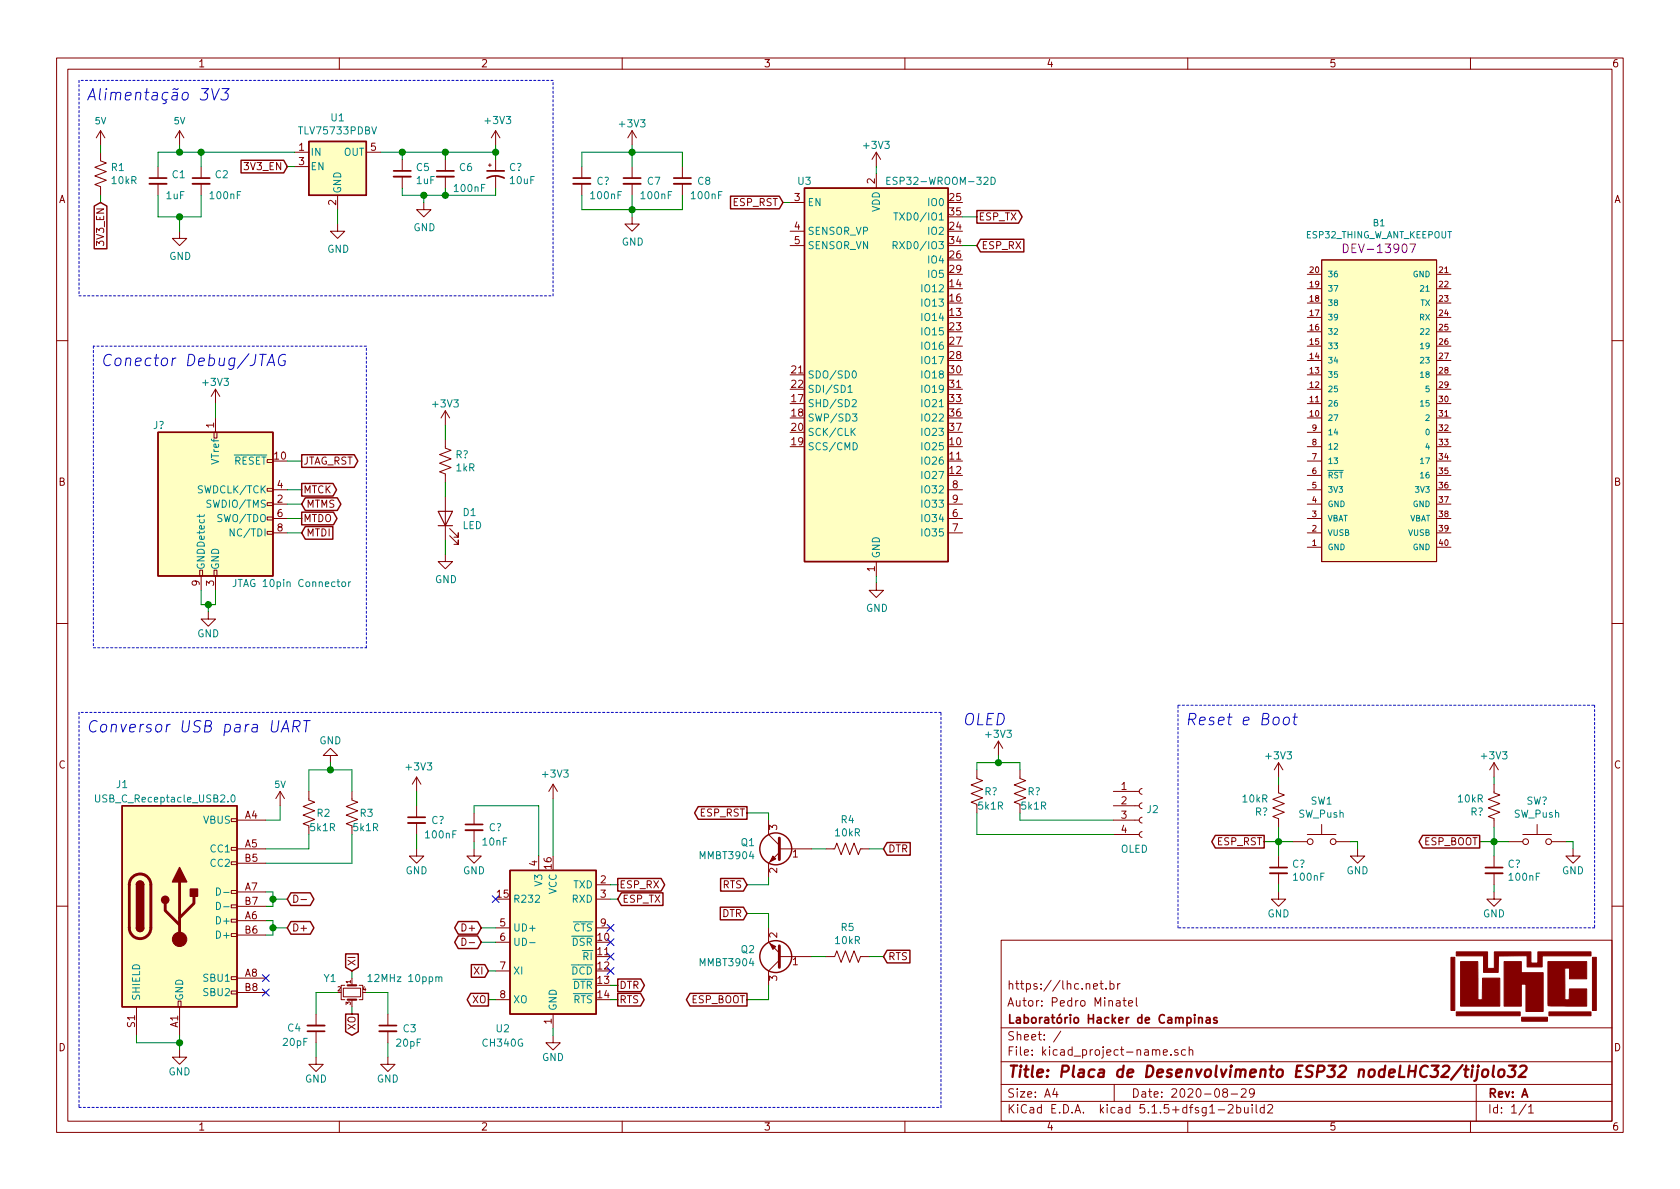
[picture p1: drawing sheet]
<svg xmlns="http://www.w3.org/2000/svg" width="297mm" height="210mm" viewBox="0 0 297 210" stroke-linecap="round" stroke-linejoin="round" font-family="sans-serif">
<g fill="none" stroke="#840000" stroke-width=".18">
<path d="M10 10.3h277v189.9h-277zM12 12.2h273v186.1h-273zM60 10.3v1.9M110 10.3v1.9M160 10.3v1.9M210 10.3v1.9M260 10.3v1.9M17.8 26.9v1.5l1 .4-2 .8 2 .7-2 .8 2 .8-2 .7 1 .4v1.5M17.8 23.1v2.5M17.8 23.1l-.8 1.3M17.8 23.1l.7 1.3M27.9 29.5v2"/>
<path d="M27.9 32.5v2M31.7 23.1v2.5M31.7 23.1l-.7 1.3M31.7 23.1l.8 1.3M35.6 29.5v2M35.6 32.5v2M52.1 26.9h2.5M52.1 29.5h2.5M59.7 39.6v1.3h1.3l-1.3 1.3-1.3-1.3h1.3M59.7 34.5v2.6M64.8 26.9h2.5M71.1 28.2v2"/>
<path d="M71.1 31.2v2.1M74.9 35.8v1.3h1.3l-1.3 1.2-1.2-1.2h1.2M78.7 28.2v2M78.7 31.2v2.1M86.4 29.2h.5M86.6 29v.5M87.6 23.1l-.7 1.3M87.6 23.1v2.5M87.6 28.2v2M87.6 31.2v2.1M87.6 23.1l.8 1.3M102.9 29.5v2"/>
<path d="M102.9 32.5v2M111.8 38.3v1.3h1.2l-1.2 1.3-1.3-1.3h1.3M111.8 23.1v2.5M111.8 29.5v2M111.8 32.5v2M111.8 23.1l-.8 1.3M111.8 23.1l.7 1.3M120.6 29.5v2M120.6 32.5v2M139.7 35.8h2.5M154.9 26.9l-.7 1.3M154.9 26.9v2.6"/>
<path d="M154.9 30.7v2.6M154.9 26.9l.8 1.3M31.7 40.9v1.3h1.3l-1.3 1.2-1.2-1.2h1.2M139.7 40.9h2.5M139.7 43.4h2.5M231.1 48.5h2.6M231.1 51h2.6M231.1 53.6h2.6M231.1 56.1h2.6M231.1 58.7h2.6M233.7 46h20.3v53.3h-20.3zM254 48.5h2.5"/>
<path d="M254 51h2.5M254 53.6h2.5M254 56.1h2.5M254 58.7h2.5M10 60.2h2M37.8 76.4h.6v1.1h-.6zM38.1 68.8v2.6M38.1 73.9v2.5M38.1 68.8l-.8 1.3M38.1 68.8l.8 1.3M78.7 77.7v1.5l1.1 .4-2.1 .8 2.1 .7-2.1 .8 2.1 .8-2.1 .7 1 .4v1.5M78.7 72.6l-.7 1.3"/>
<path d="M78.7 72.6v2.6M78.7 72.6l.8 1.3M231.1 79h2.6M231.1 76.4h2.6M231.1 73.9h2.6M231.1 71.4h2.6M231.1 68.8h2.6M231.1 66.3h2.6M231.1 63.7h2.6M231.1 61.2h2.6M254 79h2.5M254 76.4h2.5"/>
<path d="M254 73.9h2.5M254 71.4h2.5M254 68.8h2.5M254 66.3h2.5M254 63.7h2.5M254 61.2h2.5M285 60.2h2M47.2 86.4h1.1v.5h-1.1zM47.2 91.4h1.1v.5h-1.1zM47.2 88.9h1.1v.5h-1.1zM47.2 81.3h1.1v.5h-1.1zM47.2 94h1.1v.5h-1.1z"/>
<path d="M48.3 89.1h2.5M48.3 86.6h2.5M48.3 91.7h2.5M48.3 94.2h2.5M78.7 98v1.3h1.3l-1.3 1.3-1.2-1.3h1.2M78.7 87.9v7.6M79.5 94.7l1.5 1.6v-.8v.8h-.7M79.5 93.5l1.5 1.5v-.8v.8h-.7M154.9 99.3v2.5M167.6 89.1h2.6M167.6 86.6h2.6M167.6 91.7h2.6"/>
<path d="M167.6 94.2h2.6M231.1 89.1h2.6M231.1 86.6h2.6M231.1 91.7h2.6M231.1 94.2h2.6M231.1 96.8h2.6M231.1 84.1h2.6M231.1 81.5h2.6M254 89.1h2.5M254 86.6h2.5M254 91.7h2.5M254 94.2h2.5"/>
<path d="M254 96.8h2.5M254 84.1h2.5M254 81.5h2.5M10 110.3h2M35.3 100.8h.5v1h-.5zM35.6 101.8v2.6M36.8 108.2v1.3h1.3l-1.3 1.2-1.2-1.2h1.2M37.8 100.8h.6v1h-.6zM38.1 101.8v2.6M154.9 103.1v1.3h1.3l-1.3 1.3-1.2-1.3h1.2M285 110.3h2M49.5 139.9v2.6"/>
<path d="M49.5 139.9l-.7 1.3M49.5 139.9l.8 1.3M54.6 139.9v1.6l1 .4-2 .7 2 .8-2 .7 2 .8-2 .8 1 .3M58.4 133.6h1.3l-1.3-1.3-1.3 1.3h1.3v1.3M62.2 139.9v1.6l1 .4-2 .7 2 .8-2 .7 2 .8-2 .8 1 .3M73.7 137.4v2.5M73.7 137.4l-.8 1.3M73.7 137.4l.7 1.3M97.8 138.7l-.8 1.2M97.8 138.7v2.5M97.8 138.7l.8 1.2M172.7 136.1v1.6l1 .3-2 .8 2 .8-2 .7 2 .8-2 .8 1 .3"/>
<path d="M176.5 131.1l-.7 1.2M176.5 131.1v2.5M176.5 131.1l.8 1.2M180.3 136.1v1.6l1.1 .3-2.1 .8 2.1 .8-2.1 .7 2.1 .8-2.1 .8 1 .3M196.8 139.9h4.6M201.9 139.4l-.3 .1-.2 .4 .1 .4 .4 .2M226.1 138.7v1.5l1 .4-2.1 .7 2.1 .8-2.1 .8 2.1 .7-2.1 .8 1.1 .4v1.5M226.1 134.9l-.8 1.2M226.1 134.9v2.5M226.1 134.9l.7 1.2M264.2 138.7v1.5l1 .4-2.1 .7 2.1 .8-2.1 .8 2.1 .7-2.1 .8 1.1 .4v1.5M264.2 134.9v2.5"/>
<path d="M264.2 134.9l-.8 1.2M264.2 134.9l.7 1.2M40.9 157.5h1v.5h-1zM40.9 152.4h1v.5h-1zM40.9 149.9h1v.5h-1zM40.9 144.8h1v.5h-1zM41.9 145h5.1M41.9 150.1h5.1M41.9 157.7h5.1M41.9 152.6h5.1M51.9 158.3a.64 .64 0 0 1 .8 .6 .64 .64 0 0 1-.8 .7zM53.2 159.1h1"/>
<path d="M73.7 150.1v1.3h1.2l-1.2 1.2-1.3-1.2h1.3M73.7 142.5v2M73.7 145.5v2.1M83.8 150.1v1.3h1.3l-1.3 1.2-1.3-1.2h1.3M83.8 143.8v2M83.8 146.8v2M95.2 151.4v2.5M105.4 156.5h2.5M105.4 159h2.5M135.9 145v2.6l1.9 1.9M137.8 150.7l-1.9 1.9v2.6M137.8 150.1h5.7"/>
<path d="M146 150.1h1.6l.4-1 .7 2 .8-2 .7 2 .8-2 .8 2 .3-1h1.6M196.8 145h4.6M196.8 147.6h4.6M196.8 142.5h4.6M201.9 147.1l-.3 .1-.2 .3 .1 .4 .4 .2M201.9 144.5l-.3 .1-.2 .4 .1 .3 .4 .2M201.9 142l-.3 .1-.2 .3 .1 .4 .4 .2M226.1 157.7v1.3h1.2l-1.2 1.3-1.3-1.3h1.3M226.1 151.4v2M226.1 154.4v2.1M228.6 148.8h2.5M231.1 147.6h5.1"/>
<path d="M233.7 145.8v1.8M236.2 148.8h2.6M240 150.1v1.3h1.3l-1.3 1.2-1.2-1.2h1.2M264.2 157.7v1.3h1.2l-1.2 1.3-1.3-1.3h1.3M264.2 151.4v2M264.2 154.4v2.1M266.7 148.8h2.5M269.2 147.6h5.1M271.8 145.8v1.8M274.3 148.8h2.6M278.1 150.1v1.3h1.3l-1.3 1.2-1.2-1.2h1.2M10 160.2h2"/>
<path d="M24.1 178v5.1M31.5 177h.5v1h-.5zM31.7 178v5.1M40.9 175.3h1v.5h-1zM40.9 172.7h1v.5h-1zM40.9 165.1h1v.5h-1zM40.9 162.6h1v.5h-1zM40.9 160h1v.5h-1zM41.9 162.8h5.1M41.9 173h5.1M41.9 165.3h5.1M41.9 160.3h5.1"/>
<path d="M41.9 175.5h5.1M55.9 179.3v2.1M60.7 174.7h3.1v1.6h-3.1zM61 174.2h-.7v2.6h.7M62.2 173v1.2M62.2 176.8v1.2M63.5 174.2h.6v2.6h-.6M68.6 179.3v2.1M81.7 165.9a.64 .64 0 0 1 .7 .6 .64 .64 0 0 1-.7 .7zM83 166.7h.9M87.6 164.1h2.6M87.6 166.6h2.6"/>
<path d="M87.6 171.7h2.6M87.6 176.8h2.6M97.8 179.3v2.6M105.4 164.1h2.5M135.9 164.1v2.5l1.9 1.9M137.8 169.2h5.7M137.8 169.8l-1.9 1.9v2.5M146 169.2h1.6l.4-1.1 .7 2.1 .8-2.1 .7 2.1 .8-2.1 .8 2.1 .3-1h1.6M177 166.3h108v32h-108zM193.3 174.4l.8-.1-.1-.3-.5-.1-.2 .2 .1 .7h.6M194.5 173.9h.5M194.7 173.4v1.3l.3 .2"/>
<path d="M195.6 174.8v.1M196.3 174l.4-.1 .3 .3-.1 .6-.2 .1-.4-.1M196.3 173.4v1.5M197.4 177h.6v.9M197.6 173.9v1M198 177.3l-.4 .1-.3 .2 .3 .3 .4-.1M198 173.9l-.4 .3M198.6 176.9h.5M198.8 176.4v1.3l.3 .2M199.5 177.4l.8-.1-.1-.3-.4-.1-.3 .2 .1 .7h.6M200.9 176.4v1.3l.2 .2M285 160.2h2"/>
<path d="M31.7 185.7v1.2h1.3l-1.3 1.3-1.2-1.3h1.2M55.9 186.9v1.3h1.2l-1.2 1.3-1.3-1.3h1.3M55.9 182.4v2M60 198.3v1.9M68.6 186.9v1.3h1.2l-1.2 1.3-1.3-1.3h1.3M68.6 182.4v2M97.8 183.1v1.3h1.3l-1.3 1.3-1.3-1.3h1.3M110 198.3v1.9M160 198.3v1.9M177 194.8h108M177 191.8h108M177 187.8h108"/>
<path d="M177 181.8h108M186.5 192.5l-.4 1h1M186.8 193v1M187.6 182.3l-1.3 2M197 191.8v3M205.7 186.1l.7-.1-.1-.3-.4-.1-.2 .2 .1 .7h.5M207 186.5v.1M208.3 185.7a.37 .37 0 0 0-.6 .1v.2l.6 .2v.1l-.2 .3-.4-.1M209.6 185.7l-.4-.1-.3 .3 .1 .6 .2 .1 .4-.1M210 198.3v1.9M210.3 185.7a.37 .37 0 0 1 .6 .1v.8M210.3 185.1v1.5"/>
<path d="M215.4 196.3h1.1M216.5 193.2l-.3-.3 .1-.2a.48 .48 0 0 1 .6-.1l.1 .2-.1 .3-.6 .1a.48 .48 0 0 0 0 .7l.2 .1 .5-.1v-.4l-.2-.3M217.2 195.5l.2-.2h.4l.2 .5-.9 1h.9M217.7 193.5h1.1M218.7 195.9l.4-.1 .3 .3-.1 .6h-.6M218.7 195.3v1.5M219.5 192.7l.2-.2h.3l.3 .2v.3v.2l-.9 .8h.9M220 195.8l.1 .9 .3 .1 .3-.1M220.7 195.8v1M221.4 195.3v.2M221.4 195.8v1M221.8 193.2l-.3 .3h-.3l-.3-.3v-.4l.2-.2 .4-.1 .2 .2a1.13 1.13 0 0 1-.2 1.2l-.4 .1"/>
<path d="M222.1 195.3v1.3l.2 .2M223.5 195.9l-.4-.1-.3 .3 .1 .6 .2 .1 .4-.1M223.5 195.3v1.5M224.2 195.5l.2-.2h.3l.3 .5-.9 1h.9M260 198.3v1.9M261 191.8v6.5M269.8 195.2l-1.2 2M270.3 195.8l.4-.5v1.5M270.3 196.8h.8"/>
<circle cx="231.6" cy="148.8" r=".51"/>
<circle cx="235.7" cy="148.8" r=".51"/>
<circle cx="269.7" cy="148.8" r=".51"/>
<circle cx="273.8" cy="148.8" r=".51"/>
</g>
<path d="M258.6 188.3l-2 2.6M258.9 189.1h.8M259.3 188.4l-.2 1.8v.1l.4 .1M260.3 189.1l-.2 1.3M260.4 188.4v.2M261.3 189.1l-.2 1.7-.4 .3M261.4 188.4l-.1 .2M262.2 189.3a.53 .53 0 0 1 .5-.2 .53 .53 0 0 1 .4 .4v.6a.54 .54 0 0 1-.6 .4 .54 .54 0 0 1-.5-.4zM264.1 188.4l-.2 1.8 .3 .2M265.1 189.3a.53 .53 0 0 1 .5-.2 .53 .53 0 0 1 .4 .4l-.1 .6a.54 .54 0 0 1-.5 .4 .54 .54 0 0 1-.5-.4zM266.8 188.4h1.2l-.7 .8a.52 .52 0 0 1 .6 .4l-.1 .5-.2 .2-.7 .1-.3-.1M268.8 188.6l.3-.2h.5a.46 .46 0 0 1 .3 .6l-.2 .3-1.2 1.1h1.2" fill="none" stroke="#840000" stroke-width=".41"/>
<g fill="none" stroke="#840000" stroke-width=".3">
<path d="M26.4 31.5h3.1M34 31.5h3.1M69.6 30.2h3M77.2 30.2h3.1M86.1 31.5a3.2 3.2 0 0 1 3.1 0M86.1 30.2h3.1M101.3 31.5h3.1M110.2 31.5h3.1M119.1 31.5h3.1M72.1 144.5h3.1M82.3 145.8h3M224.5 153.4h3.1"/>
<path d="M262.6 153.4h3.1M211.9 179.9v1M54.4 182.4h3M67.1 181.4h3M211.9 180.1l.3-.2 .3 .1 .1 .9M213.3 180h.6v.9M213.9 180.3l-.5 .1a.29 .29 0 0 0-.2 .2 .29 .29 0 0 0 .2 .3l.5-.1M215.2 180a.37 .37 0 0 0-.6 .1l.1 .3 .5 .1v.1l-.2 .3-.4-.1"/>
</g>
<g fill="#ffffc2" stroke="#ffffc2" stroke-width=".18">
<path d="M21.6 142.5h20.3v35.5h-20.3z"/>
<path d="M27.9 76.4h20.4v25.4h-20.4z"/>
<path d="M233.7 46h20.3v53.3h-20.3z"/>
<path d="M142.2 33.3h25.4v66h-25.4z"/>
<path d="M54.6 25h10.2v9.5h-10.2z"/>
<path d="M90.2 153.9h15.2v25.4h-15.2z"/>
</g>
<g fill="none" stroke="#840000" stroke-width=".25">
<path d="M16.7 36.4l1.1-.6 1.1 .6v7.6h-2.2zM42.6 28.3h7.6l.6 1.2-.6 1.1h-7.6zM54.6 25h10.2v9.5h-10.2zM129.2 34.7h8.6l.6 1.1-.6 1.1h-8.6zM142.2 33.3h25.4v66h-25.4zM172.7 37.2h7.4l.6 1.1-.6 1.2h-7.4zM173.4 42.3h7.6v2.2h-7.6l-.7-1.1zM27.9 76.4h20.4v25.4h-20.4zM53.3 85.5h5.6l.6 1.1-.6 1.1h-5.6zM53.3 90.6h5.7l.6 1.1-.6 1.1h-5.7zM53.3 80.4h9.3l.7 1.1-.7 1.1h-9.3zM54 93.1h4.9v2.2h-4.9l-.7-1.1z"/>
<path d="M54 88h5.6l.7 1.1-.7 1.2h-5.6l-.7-1.2zM21.6 142.5h20.3v35.5h-20.3zM24.1 156.5a.63 .63 0 0 1 .7-.7 .63 .63 0 0 1 .6 .7M51.4 157.9h3.5l.6 1.1-.6 1.1h-3.5l-.6-1.1zM90.2 153.9h15.2v25.4h-15.2zM109.2 155.3h7.7l.6 1.2-.6 1.1h-7.7zM109.9 157.9h7.3v2.2h-7.3l-.7-1.1zM123.4 142.6h8.7v2.3h-8.7l-.6-1.1zM127.4 155.3h4l.7 1.2-.7 1.1h-4zM156.8 149h4.1v2.2h-4.1l-.6-1.1zM214.9 147.7h8.6v2.3h-8.6l-.7-1.2zM251.5 147.7h10.1v2.3h-10.1l-.6-1.2z"/>
<path d="M24.1 164.1a.63 .63 0 0 0 .7 .6 .63 .63 0 0 0 .6-.6M51.4 163h3.5l.6 1.1-.6 1.1h-3.5l-.6-1.1zM61.1 168.7h2.2v2.4l-1.1 .6-1.1-.6zM61.1 179.3h2.2v3.1l-1.1 .7-1.1-.7zM81 165.5h3.5l.6 1.1-.6 1.1h-3.5l-.6-1.1zM81 163h3.5l.6 1.1-.6 1.1h-3.5l-.6-1.1zM83.2 175.7h3.2v2.2h-3.2l-.6-1.1zM83.3 170.6h2.4l.7 1.1-.7 1.1h-2.4zM109.2 175.7h4.1l.6 1.1-.6 1.1h-4.1zM109.2 173.1h4.1l.6 1.1-.6 1.2h-4.1zM122 175.7h10.1v2.2h-10.1l-.6-1.1zM127.4 160.4h4l.7 1.1-.7 1.2h-4z"/>
<path d="M156.8 168h4.1v2.3h-4.1l-.6-1.1z"/>
<circle cx="137.2" cy="150.1" r="2.82"/>
<circle cx="137.2" cy="169.2" r="2.82"/>
</g>
<path d="M23.3 155.2a1.9 1.9 0 0 1 2.1-.5 1.9 1.9 0 0 1 1.3 1.8v7.6a1.9 1.9 0 0 1-1.9 1.9 1.9 1.9 0 0 1-1.9-1.9v-7.8l.1-.5zM29.2 159.8v1.2l2.5 2.6M31.7 156v10.1M34.3 158.5v1.3l-2.6 2.5M137.8 148.2v3.8M137.8 167.3v3.8" fill="none" stroke="#840000" stroke-width=".51"/>
<g fill="#840000" stroke="#840000" stroke-width=".25">
<path d="M24.1 164.1h1.3a.63 .63 0 0 1-.6 .6 .63 .63 0 0 1-.7-.6z"/>
<path d="M24.3 156a.63 .63 0 0 1 .7-.1 .63 .63 0 0 1 .4 .6h-1.3z"/>
<path d="M24.1 156.5h1.3v7.6h-1.3z"/>
<path d="M33.7 157.2h1.2v1.3h-1.2z"/>
<path d="M31.7 153.4l1.3 2.6h-2.5z"/>
<circle cx="29.2" cy="159.1" r=".63"/>
</g>
<g fill="#840000" stroke="#840000" stroke-width=".18">
<path d="M269 179.9h4.6v.7h-4.6z"/>
<path d="M257.5 178.9h11.3v.7h-11.3z"/>
<path d="M273.9 178.9h7.4v.7h-7.4z"/>
<path d="M265.9 170h3.1v2h3.8v6.9h-3v-4.9h-.8v3.9h-3.1z"/>
<path d="M256.5 169.3h.7v9.4h-.7z"/>
<path d="M281.6 169.3h.6v9.4h-.6z"/>
<path d="M258.2 170h3.1v6.8h.8v-3.8h3.1v4.9h-7z"/>
<path d="M273.7 170h6.8v3.1h-3v-1.9h-.8v5.6h.7l.1-1.9h3v3l-6.8-.1z"/>
<path d="M257.5 168.3h5.5v2.9h1.2v-2.9h6.5v2h1.2v-2h9.4v.7h-8.6v2h-2.7v-2l-5.1 .1v2.9h-2.6v-3h-4.8z"/>
<path d="M136.1 166.9l1.1 .5-.5 .5z"/>
<path d="M136.7 151.4l.5 .5-1.1 .5z"/>
<circle cx="31.7" cy="166.1" r="1.27"/>
</g>
<g fill="none" stroke="#008484" stroke-width=".18">
<path d="M156.8 31.9h.4M157.4 31.3h-.6v1.3h.6M158 37.6h.7M158.4 37.6v1.3M175.2 31.3a.64 .64 0 0 1 .8 .7 .64 .64 0 0 1-.8 .6zM157.9 43.4l.6-.1 .1-.2v-.3l-.2-.1h-.5v1.3M158.2 43.4l.4 .6M149.9 68.5l.4-.4v1.3M149.9 69.4h.8M150.7 70.8l.5-.1 .2 .3-.8 .9h.8M150.7 76.3l.5 .7M150.7 73.2h.8l-.4 .5 .4 .1-.1 .6-.5 .1-.2-.2"/>
<path d="M150.9 78.3a.64 .64 0 0 1 .7 .6 .64 .64 0 0 1-.7 .6zM150.9 65.7l.1-.1a.67 .67 0 0 1 .4 .6 .67 .67 0 0 1-.4 .6 .83 .83 0 0 1-.1-1.1zM151.2 75.7l-.7 .8M35.3 91v.5M36.1 91l-.2 .3h-1.1M41.4 93.5v1.3l-.7-1.3v1.3M41.7 102.5v.9a.39 .39 0 0 1-.5 .3M60.6 102.9h.3l.2 .2-.1 .6h-.3l-.3-.2zM61.6 102.9v.8M62 102.9l-.4 .2M16.9 140.6v1l.2 .2h.4l.1-.2v-1M38.3 157a.64 .64 0 0 1 .7 .7 .64 .64 0 0 1-.7 .6z"/>
<path d="M38.3 159.6a.64 .64 0 0 1 .7 .6 .64 .64 0 0 1-.7 .6zM39.5 157.8h1M41 140.6h.1a.69 .69 0 0 1 .5 .6 .69 .69 0 0 1-.5 .6 .83 .83 0 0 1-.1-1.2zM39.5 160.3h1M65.1 172.7l.3-.4v1.3M65.1 173.6h.7M77.6 172.9l.2-.2 .3 .1v.8M93.6 166.7h1"/>
</g>
<g fill="none" stroke="#840000" stroke-width=".33">
<path d="M26.4 32.5h3.1M34 32.5h3.1M69.6 31.2h3M77.2 31.2h3.1M101.3 32.5h3.1M110.2 32.5h3.1M119.1 32.5h3.1M72.1 145.5h3.1M82.3 146.8h3M224.5 154.4h3.1M262.6 154.4h3.1M54.4 181.4h3"/>
<path d="M67.1 182.4h3"/>
</g>
<path d="M61.5 174.2h1.5M61.5 176.8h1.5" fill="none" stroke="#840000" stroke-width=".38"/>
<path d="M237.5 43.1a.77 .77 0 0 1 .9 .8 .77 .77 0 0 1-.9 .8zM249.3 43.1h1l-.7 1.6" fill="none" stroke="#840084" stroke-width=".18"/>
<path d="M77.5 90.4h2.5l-1.3 2.6zM77.5 93h2.5" fill="none" stroke="#840000" stroke-width=".2"/>
<g fill="none" stroke="#0000c2" stroke-width=".18" stroke-dasharray=".4 .4">
<path d="M14 14.2v38.1M97.8 14.2h-83.8M14 52.3h83.8M97.8 52.3v-38.1M16.5 61.2v53.3M64.8 61.2h-48.3M16.5 114.5h48.3M64.8 114.5v-53.3M14 126v69.8M166.4 126h-152.4M208.3 124.7h73.6M281.9 124.7v39.4"/>
<path d="M208.3 164.1v-39.4M281.9 164.1h-73.6M14 195.8h152.4M166.4 195.8v-69.8"/>
</g>
<g fill="none" stroke="#008400" stroke-width=".18">
<path d="M17.8 25.6v1.3M17.8 34.5v1.3M27.9 34.5v3.8h7.7v-3.8M31.7 25.6v1.3M31.7 38.3v2.6M35.6 26.9v2.6M50.8 29.5h1.3M52.1 26.9h-24.2v2.6M59.7 37.1v2.5M67.3 26.9h20.3M71.1 33.3v1.2h16.5v-1.2M71.1 26.9v1.3"/>
<path d="M74.9 34.5v1.3M78.7 26.9v1.3M78.7 33.3v1.2M87.6 25.6v2.6M102.9 29.5v-2.6h17.7v2.6M102.9 34.5v2.6h17.7v-2.6M111.8 25.6v3.9M111.8 34.5v3.8M138.4 35.8h1.3M154.9 29.5v1.2M170.2 38.3h2.5M170.2 43.4h2.5"/>
<path d="M38.1 71.4v2.5M78.7 75.2v2.5M50.8 94.2h2.5M50.8 91.7h2.5M50.8 81.5h2.5M50.8 86.6h2.5M50.8 89.1h2.5M78.7 85.3v2.6M78.7 95.5v2.5M35.6 104.4v2.5h2.5v-2.5M36.8 106.9v1.3M154.9 101.8v1.3"/>
<path d="M54.6 139.9v-3.8h7.6v3.8M58.4 134.9v1.2M73.7 139.9v2.6M172.7 136.1v-1.2h7.6v1.2M176.5 133.6v1.3M226.1 137.4v1.3M264.2 137.4v1.3M47 157.7h1.3v2.6h-1.3M48.3 159h2.5M49.5 142.5v2.5h-2.5M54.6 147.6v2.5h-7.6M62.2 147.6v5h-15.2"/>
<path d="M73.7 147.6v2.5M83.8 143.8v-1.3h11.4v8.9M83.8 148.8v1.3M97.8 141.2v10.2M107.9 159h1.3M107.9 156.5h1.3M132.1 143.8h3.8v1.2M135.9 155.2v1.3h-3.8M143.5 150.1h2.5M153.7 150.1h2.5M172.7 143.8v3.8h24.1M180.3 143.8v1.2h16.5"/>
<path d="M223.5 148.8h5.1M226.1 146.3v5.1M226.1 156.5v1.2M238.8 148.8h1.2v1.3M261.6 148.8h5.1M264.2 146.3v5.1M264.2 156.5v1.2M276.9 148.8h1.2v1.3M47 162.8h1.3v2.5h-1.3M48.3 164.1h2.5M59.7 175.5h-3.8v3.8M62.2 171.7v1.3"/>
<path d="M62.2 178v1.3M64.8 175.5h3.8v3.8M85.1 164.1h2.5M85.1 166.6h2.5M86.4 176.8h1.2M86.4 171.7h1.2M107.9 176.8h1.3M107.9 174.2h1.3M132.1 161.5h3.8v2.6M135.9 174.2v2.6h-3.8M143.5 169.2h2.5M153.7 169.2h2.5"/>
<path d="M24.1 183.1v1.3h7.6M31.7 183.1v2.6M55.9 184.4v2.5M68.6 184.4v2.5M97.8 181.9v1.2"/>
</g>
<g fill="none" stroke="#0000c2" stroke-width=".18">
<path d="M37.4 15.7l.5 2 .9-2M39.3 15.7h1.2l-.7 .7a.48 .48 0 0 1 .6 .4l-.1 .5-.2 .3-.8 .1-.3-.2M47.2 64.7l.9-2 .4 2M47.4 64.1h1M50.5 62.8a.93 .93 0 0 0-1.3 1 .7 .7 0 0 0 .3 .8 .7 .7 0 0 0 .9-.1v-.7h-.3M49.7 129.4l.9-2 .5 2M50 128.8h.9M51.8 128.5h.8a.55 .55 0 0 0 .5-.5 .55 .55 0 0 0-.4-.6h-.7l-.3 2M52.3 128.5l.6 .9M53.7 127.4h1.1M54.3 127.4l-.3 2M227.1 127a.5 .5 0 0 1 .5-.2 .5 .5 0 0 1 .4 .4l-.1 .6a.54 .54 0 0 1-.5 .4 .54 .54 0 0 1-.5-.4z"/>
<path d="M228.6 126.8h.8M229 126.2l-.2 1.7 .1 .2 .3 .1"/>
</g>
<g fill="#008400" stroke="#008400" stroke-width=".25">
<circle cx="71.1" cy="26.9" r=".51"/>
<circle cx="35.6" cy="26.9" r=".51"/>
<circle cx="78.7" cy="26.9" r=".51"/>
<circle cx="48.3" cy="164.1" r=".51"/>
<circle cx="78.7" cy="34.5" r=".51"/>
<circle cx="48.3" cy="159" r=".51"/>
<circle cx="31.8" cy="184.4" r=".51"/>
<circle cx="87.6" cy="26.9" r=".51"/>
<circle cx="36.8" cy="106.9" r=".51"/>
<circle cx="111.8" cy="37.1" r=".51"/>
<circle cx="176.5" cy="134.9" r=".51"/>
<circle cx="264.2" cy="148.8" r=".51"/>
<circle cx="226.1" cy="148.8" r=".51"/>
<circle cx="31.8" cy="26.9" r=".51"/>
<circle cx="58.4" cy="136.1" r=".51"/>
<circle cx="31.8" cy="38.3" r=".51"/>
<circle cx="74.9" cy="34.5" r=".51"/>
<circle cx="111.8" cy="26.9" r=".51"/>
</g>
<g fill="none" stroke="#000084" stroke-width=".18">
<path d="M87 158.4l1.2 1.2M88.2 158.4l-1.2 1.2M46.4 174.9l1.2 1.2M46.4 172.4l1.2 1.2M47.6 174.9l-1.2 1.2M47.6 172.4l-1.2 1.2M107.3 171.1l1.3 1.2M107.3 168.5l1.3 1.3M107.3 166l1.3 1.2M107.3 163.5l1.3 1.2M108.6 171.1l-1.3 1.2M108.6 168.5l-1.3 1.3"/>
<path d="M108.6 166l-1.3 1.2M108.6 163.5l-1.3 1.2"/>
</g>
<g font-size="2.8" fill="#0000c2">
<text x="15.2" y="17.8">Alimentação 3V3</text>
<text x="17.8" y="64.8">Conector Debug/JTAG</text>
<text x="15.2" y="129.5">Conversor USB para UART</text>
<text x="170.2" y="128.3">OLED</text>
<text x="209.5" y="128.3">Reset e Boot</text>
</g>
<text font-size="2.8" fill="#840000" x="178" y="190.5">Title: Placa de Desenvolvimento ESP32 nodeLHC32/tijolo32</text>
<text font-size="2.1" fill="#840084" x="238.4" y="44.7">DEV-13907</text>
<g font-size="2.1" fill="#840000">
<text x="178" y="178">Autor: Pedro Minatel</text>
<text x="178" y="175">https://lhc.net.br</text>
<text x="178" y="184">Sheet: /</text>
<text x="178" y="181">Laboratório Hacker de Campinas</text>
<text x="178" y="186.7">File: kicad_project-name.sch</text>
<text x="178" y="196.9">KiCad E.D.A. kicad 5.1.5+dfsg1-2build2</text>
<text x="178" y="194.1">Size: A4</text>
<text x="200" y="194.1">Date: 2020-08-29</text>
<text x="263" y="194.1">Rev: A</text>
<text x="263" y="196.9">Id: 1/1</text>
</g>
<g font-size="1.8" fill="#840000">
<text x="35" y="11.9">1</text>
<text x="85" y="11.9">2</text>
<text x="135" y="11.9">3</text>
<text x="185" y="11.9">4</text>
<text x="235" y="11.9">5</text>
<text x="285" y="11.9">6</text>
<text x="52.9" y="26.7">1</text>
<text x="52.9" y="29.2">3</text>
<text x="65.6" y="26.7">5</text>
<text x="10.4" y="35.9">A</text>
<text x="43.4" y="30.1">3V3_EN</text>
<text x="140.5" y="35.6">3</text>
<text x="154.7" y="32.5" transform="rotate(-90 154.7 32.5)">2</text>
<text x="167.9" y="35.6">25</text>
<text x="285.4" y="35.9">A</text>
<text x="59.4" y="36.3" transform="rotate(-90 59.4 36.3)">2</text>
<text x="129.6" y="36.4">ESP_RST</text>
<text x="140.5" y="40.6">4</text>
<text x="167.9" y="40.6">24</text>
<text x="167.9" y="38.1">35</text>
<text x="173" y="39">ESP_TX</text>
<text x="18.4" y="43.2" transform="rotate(-90 18.4 43.2)">3V3_EN</text>
<text x="140.5" y="43.2">5</text>
<text x="167.9" y="45.7">26</text>
<text x="167.9" y="43.2">34</text>
<text x="173.5" y="44.1">ESP_RX</text>
<text x="167.9" y="50.8">14</text>
<text x="167.9" y="53.3">16</text>
<text x="167.9" y="48.3">29</text>
<text x="167.9" y="55.9">13</text>
<text x="167.9" y="58.4">23</text>
<text x="167.9" y="61">27</text>
<text x="167.9" y="63.5">28</text>
<text x="140" y="71.1">17</text>
<text x="140" y="66">21</text>
<text x="140" y="68.6">22</text>
<text x="167.9" y="66">30</text>
<text x="167.9" y="68.6">31</text>
<text x="167.9" y="71.1">33</text>
<text x="37.8" y="75.7" transform="rotate(-90 37.8 75.7)">1</text>
<text x="140" y="73.7">18</text>
<text x="140" y="76.2">20</text>
<text x="167.9" y="73.7">36</text>
<text x="167.9" y="76.2">37</text>
<text x="48.6" y="81.3">10</text>
<text x="53.6" y="82.2">JTAG_RST</text>
<text x="140" y="78.7">19</text>
<text x="167.9" y="78.7">10</text>
<text x="167.9" y="81.3">11</text>
<text x="167.9" y="83.8">12</text>
<text x="10.4" y="85.9">B</text>
<text x="49" y="88.9">2</text>
<text x="49" y="86.4">4</text>
<text x="53.6" y="87.2">MTCK</text>
<text x="54.1" y="89.8">MTMS</text>
<text x="168.4" y="86.4">8</text>
<text x="168.4" y="88.9">9</text>
<text x="285.4" y="85.9">B</text>
<text x="49" y="91.4">6</text>
<text x="49" y="94">8</text>
<text x="53.6" y="92.3">MTDO</text>
<text x="54.1" y="94.9">MTDI</text>
<text x="168.4" y="91.4">6</text>
<text x="168.4" y="94">7</text>
<text x="154.7" y="101.1" transform="rotate(-90 154.7 101.1)">1</text>
<text x="35.3" y="103.6" transform="rotate(-90 35.3 103.6)">9</text>
<text x="37.8" y="103.6" transform="rotate(-90 37.8 103.6)">3</text>
<text x="10.4" y="135.9">C</text>
<text x="285.4" y="135.9">C</text>
<text x="198.3" y="139.7">1</text>
<text x="198.3" y="142.2">2</text>
<text x="43.3" y="144.8">A4</text>
<text x="43.3" y="149.9">A5</text>
<text x="123.8" y="144.4">ESP_RST</text>
<text x="137.4" y="146.8" transform="rotate(-90 137.4 146.8)">3</text>
<text x="198.3" y="144.8">3</text>
<text x="198.3" y="147.3">4</text>
<text x="215.2" y="149.5">ESP_RST</text>
<text x="251.7" y="149.5">ESP_BOOT</text>
<text x="43.3" y="152.4">B5</text>
<text x="95" y="153.1" transform="rotate(-90 95 153.1)">4</text>
<text x="97.5" y="153.6" transform="rotate(-90 97.5 153.6)">16</text>
<text x="137.4" y="154.4" transform="rotate(-90 137.4 154.4)">2</text>
<text x="140.2" y="151.6">1</text>
<text x="157" y="150.7">DTR</text>
<text x="43.3" y="157.5">A7</text>
<text x="43.3" y="160">B7</text>
<text x="87.9" y="158.7">15</text>
<text x="106.2" y="156.2">2</text>
<text x="106.2" y="158.7">3</text>
<text x="109.5" y="157.1">ESP_RX</text>
<text x="110" y="159.6">ESP_TX</text>
<text x="127.8" y="157.1">RTS</text>
<text x="43.3" y="162.6">A6</text>
<text x="43.3" y="165.1">B6</text>
<text x="51.6" y="164.7">D+</text>
<text x="82" y="164.7">D+</text>
<text x="88.4" y="163.8">5</text>
<text x="88.4" y="166.4">6</text>
<text x="105.7" y="166.4">10</text>
<text x="106.2" y="163.8">9</text>
<text x="127.7" y="162.2">DTR</text>
<text x="137.4" y="165.8" transform="rotate(-90 137.4 165.8)">2</text>
<text x="43.3" y="172.7">A8</text>
<text x="62.9" y="170.9" transform="rotate(-90 62.9 170.9)">XI</text>
<text x="83.9" y="172.3">XI</text>
<text x="88.4" y="171.4">7</text>
<text x="105.7" y="168.9">11</text>
<text x="105.7" y="171.4">12</text>
<text x="105.7" y="174">13</text>
<text x="137.4" y="173.5" transform="rotate(-90 137.4 173.5)">3</text>
<text x="140.2" y="170.7">1</text>
<text x="157" y="169.8">RTS</text>
<text x="43.3" y="175.3">B8</text>
<text x="83.5" y="177.4">XO</text>
<text x="88.4" y="176.5">8</text>
<text x="105.7" y="176.5">14</text>
<text x="109.5" y="177.4">RTS</text>
<text x="109.5" y="174.9">DTR</text>
<text x="122.2" y="177.4">ESP_BOOT</text>
<text x="10.4" y="185.9">D</text>
<text x="23.9" y="181.7" transform="rotate(-90 23.9 181.7)">S1</text>
<text x="31.5" y="181.7" transform="rotate(-90 31.5 181.7)">A1</text>
<text x="62.9" y="182.1" transform="rotate(-90 62.9 182.1)">XO</text>
<text x="97.5" y="181.1" transform="rotate(-90 97.5 181.1)">1</text>
<text x="285.4" y="185.9">D</text>
<text x="35" y="199.9">1</text>
<text x="85" y="199.9">2</text>
<text x="135" y="199.9">3</text>
<text x="185" y="199.9">4</text>
<text x="235" y="199.9">5</text>
<text x="285" y="199.9">6</text>
</g>
<g font-size="1.8" fill="#008484">
<text x="53.1" y="23.8">TLV75733PDBV</text>
<text x="58.6" y="21.5">U1</text>
<text x="85.9" y="21.9">+3V3</text>
<text x="109.7" y="22.5">+3V3</text>
<text x="54.9" y="27.6">IN</text>
<text x="60.8" y="27.6">OUT</text>
<text x="152.9" y="26.3">+3V3</text>
<text x="19.7" y="30.2">R1</text>
<text x="19.8" y="32.6">10kR</text>
<text x="29.4" y="35.2">1uF</text>
<text x="30.5" y="31.5">C1</text>
<text x="37.3" y="35.2">100nF</text>
<text x="38.1" y="31.5">C2</text>
<text x="54.9" y="30.1">EN</text>
<text x="60.3" y="34.3" transform="rotate(-90 60.3 34.3)">GND</text>
<text x="73.7" y="30.2">C5</text>
<text x="73.7" y="32.6">1uF</text>
<text x="80.5" y="34">100nF</text>
<text x="81.3" y="30.2">C6</text>
<text x="90" y="30.2">C?</text>
<text x="90.3" y="32.6">10uF</text>
<text x="104.6" y="35.2">100nF</text>
<text x="105.5" y="32.7">C?</text>
<text x="113.5" y="35.2">100nF</text>
<text x="114.5" y="32.7">C7</text>
<text x="122.4" y="35.2">100nF</text>
<text x="123.4" y="32.7">C8</text>
<text x="141.1" y="32.7">U3</text>
<text x="157.8" y="32.7">ESP32-WROOM-32D</text>
<text x="73.1" y="40.9">GND</text>
<text x="142.7" y="36.4">EN</text>
<text x="142.7" y="41.5">SENSOR_VP</text>
<text x="155.6" y="37.5" transform="rotate(-90 155.6 37.5)">VDD</text>
<text x="159.3" y="39">TXD0/IO1</text>
<text x="164.3" y="41.5">IO2</text>
<text x="164.3" y="36.4">IO0</text>
<text x="29.9" y="46">GND</text>
<text x="57.9" y="44.7">GND</text>
<text x="109.9" y="43.4">GND</text>
<text x="142.7" y="44.1">SENSOR_VN</text>
<text x="159.1" y="44.1">RXD0/IO3</text>
<text x="164.3" y="46.6">IO4</text>
<text x="163.3" y="51.7">IO12</text>
<text x="164.3" y="49.1">IO5</text>
<text x="163.3" y="56.8">IO14</text>
<text x="163.3" y="54.2">IO13</text>
<text x="163.3" y="59.3">IO15</text>
<text x="163.3" y="61.8">IO16</text>
<text x="163.3" y="64.4">IO17</text>
<text x="36" y="68.2">+3V3</text>
<text x="142.7" y="66.9">SDO/SD0</text>
<text x="142.7" y="69.5">SDI/SD1</text>
<text x="163.3" y="66.9">IO18</text>
<text x="163.3" y="69.5">IO19</text>
<text x="27.1" y="75.9">J?</text>
<text x="76.7" y="72.1">+3V3</text>
<text x="142.7" y="72">SHD/SD2</text>
<text x="142.7" y="74.5">SWP/SD3</text>
<text x="142.7" y="77.1">SCK/CLK</text>
<text x="163.3" y="72">IO21</text>
<text x="163.3" y="74.5">IO22</text>
<text x="163.3" y="77.1">IO23</text>
<text x="38.7" y="82" transform="rotate(-90 38.7 82)">VTref</text>
<text x="41.4" y="82.2">RESET</text>
<text x="80.5" y="81">R?</text>
<text x="80.7" y="83.4">1kR</text>
<text x="142.7" y="79.6">SCS/CMD</text>
<text x="163.3" y="79.6">IO25</text>
<text x="163.3" y="82.2">IO26</text>
<text x="35.4" y="87.2">SWDCLK/TCK</text>
<text x="37" y="89.8">SWDIO/TMS</text>
<text x="163.3" y="84.7">IO27</text>
<text x="163.3" y="87.2">IO32</text>
<text x="163.3" y="89.8">IO33</text>
<text x="38.8" y="92.3">SWO/TDO</text>
<text x="41.4" y="94.9">NC/TDI</text>
<text x="81.8" y="93.6">LED</text>
<text x="81.9" y="91.3">D1</text>
<text x="163.3" y="92.3">IO34</text>
<text x="163.3" y="94.9">IO35</text>
<text x="36.2" y="100.8" transform="rotate(-90 36.2 100.8)">GNDDetect</text>
<text x="38.7" y="100.8" transform="rotate(-90 38.7 100.8)">GND</text>
<text x="155.6" y="98.8" transform="rotate(-90 155.6 98.8)">GND</text>
<text x="42" y="103.8">JTAG 10pin Connector</text>
<text x="76.9" y="103.1">GND</text>
<text x="34.9" y="112.7">GND</text>
<text x="153.1" y="108.2">GND</text>
<text x="56.5" y="131.6">GND</text>
<text x="174.4" y="130.5">+3V3</text>
<text x="72" y="136.2">+3V3</text>
<text x="96.1" y="137.5">+3V3</text>
<text x="224" y="134.3">+3V3</text>
<text x="262.1" y="134.3">+3V3</text>
<text x="17.5" y="141.9">USB_C_Receptacle_USB2.0</text>
<text x="20.6" y="139.4">J1</text>
<text x="173.1" y="143.2">5k1R</text>
<text x="174.1" y="140.6">R?</text>
<text x="180.7" y="143.2">5k1R</text>
<text x="181.7" y="140.6">R?</text>
<text x="202.8" y="143.8">J2</text>
<text x="219.8" y="141.9">10kR</text>
<text x="231.8" y="142.3">SW1</text>
<text x="257.9" y="141.9">10kR</text>
<text x="269.8" y="142.3">SW?</text>
<text x="36" y="145.7">VBUS</text>
<text x="54.9" y="147">5k1R</text>
<text x="56.1" y="144.4">R2</text>
<text x="62.6" y="147">5k1R</text>
<text x="63.7" y="144.4">R3</text>
<text x="75.4" y="148.3">100nF</text>
<text x="76.3" y="145.7">C?</text>
<text x="85.4" y="149.5">10nF</text>
<text x="86.4" y="147">C?</text>
<text x="131.1" y="149.6">Q1</text>
<text x="147.8" y="147.9">10kR</text>
<text x="148.7" y="145.6">R4</text>
<text x="221.9" y="144.2">R?</text>
<text x="229.6" y="144.6">SW_Push</text>
<text x="260" y="144.2">R?</text>
<text x="267.7" y="144.6">SW_Push</text>
<text x="37.4" y="150.7">CC1</text>
<text x="37.4" y="153.3">CC2</text>
<text x="71.7" y="154.6">GND</text>
<text x="81.9" y="154.6">GND</text>
<text x="123.9" y="151.9">MMBT3904</text>
<text x="198.1" y="150.8">OLED</text>
<text x="228.5" y="153.4">C?</text>
<text x="228.9" y="155.7">100nF</text>
<text x="238.1" y="154.6">GND</text>
<text x="266.6" y="153.4">C?</text>
<text x="267" y="155.7">100nF</text>
<text x="276.2" y="154.6">GND</text>
<text x="90.7" y="159.6">R232</text>
<text x="95.9" y="156.6" transform="rotate(-90 95.9 156.6)">V3</text>
<text x="98.4" y="158.2" transform="rotate(-90 98.4 158.2)">VCC</text>
<text x="101.2" y="159.6">RXD</text>
<text x="101.4" y="157.1">TXD</text>
<text x="38.6" y="163.4">D+</text>
<text x="38.6" y="166">D+</text>
<text x="90.7" y="164.7">UD+</text>
<text x="90.7" y="167.3">UD-</text>
<text x="101.2" y="167.3">DSR</text>
<text x="101.4" y="164.7">CTS</text>
<text x="147.8" y="166.9">10kR</text>
<text x="148.7" y="164.6">R5</text>
<text x="224.1" y="162.2">GND</text>
<text x="262.2" y="162.2">GND</text>
<text x="36.2" y="173.6">SBU1</text>
<text x="57.3" y="173.7">Y1</text>
<text x="65.8" y="173.7">12MHz 10ppm</text>
<text x="90.7" y="172.3">XI</text>
<text x="101.1" y="172.3">DCD</text>
<text x="103.1" y="169.8">RI</text>
<text x="123.9" y="170.9">MMBT3904</text>
<text x="131.1" y="168.5">Q2</text>
<text x="24.8" y="177" transform="rotate(-90 24.8 177)">SHIELD</text>
<text x="32.4" y="177" transform="rotate(-90 32.4 177)">GND</text>
<text x="36.2" y="176.1">SBU2</text>
<text x="90.7" y="177.4">XO</text>
<text x="98.4" y="178.8" transform="rotate(-90 98.4 178.8)">GND</text>
<text x="101.3" y="174.9">DTR</text>
<text x="101.4" y="177.4">RTS</text>
<text x="50.1" y="185">20pF</text>
<text x="50.9" y="182.4">C4</text>
<text x="70.2" y="185.1">20pF</text>
<text x="71.3" y="182.5">C3</text>
<text x="85.5" y="185.1">CH340G</text>
<text x="87.8" y="182.5">U2</text>
<text x="29.8" y="190.2">GND</text>
<text x="53.9" y="191.4">GND</text>
<text x="66.6" y="191.4">GND</text>
<text x="95.8" y="187.6">GND</text>
</g>
<g font-size="1.6" fill="#008484">
<text x="16.8" y="22">5V</text>
<text x="30.8" y="22">5V</text>
<text x="242.8" y="40">B1</text>
<text x="230.9" y="42.1">ESP32_THING_W_ANT_KEEPOUT</text>
<text x="48.6" y="139.3">5V</text>
</g>
<g font-size="1.4" fill="#840000">
<text x="231.6" y="48.3">20</text>
<text x="231.6" y="53.3">18</text>
<text x="231.6" y="50.8">19</text>
<text x="254.5" y="48.3">21</text>
<text x="254.5" y="50.8">22</text>
<text x="254.5" y="53.3">23</text>
<text x="231.6" y="58.4">16</text>
<text x="231.6" y="55.9">17</text>
<text x="254.5" y="55.9">24</text>
<text x="254.5" y="58.4">25</text>
<text x="231.6" y="63.5">14</text>
<text x="231.6" y="61">15</text>
<text x="254.5" y="61">26</text>
<text x="254.5" y="63.5">27</text>
<text x="231.6" y="71.1">11</text>
<text x="231.6" y="68.6">12</text>
<text x="231.6" y="66">13</text>
<text x="254.5" y="71.1">30</text>
<text x="254.5" y="66">28</text>
<text x="254.5" y="68.6">29</text>
<text x="231.6" y="73.7">10</text>
<text x="232" y="76.2">9</text>
<text x="254.5" y="73.7">31</text>
<text x="254.5" y="76.2">32</text>
<text x="232" y="83.8">6</text>
<text x="232" y="81.3">7</text>
<text x="232" y="78.7">8</text>
<text x="254.5" y="78.7">33</text>
<text x="254.5" y="81.3">34</text>
<text x="254.5" y="83.8">35</text>
<text x="232" y="88.9">4</text>
<text x="232" y="86.4">5</text>
<text x="254.5" y="86.4">36</text>
<text x="254.5" y="88.9">37</text>
<text x="232" y="94">2</text>
<text x="232" y="91.4">3</text>
<text x="254.5" y="91.4">38</text>
<text x="254.5" y="94">39</text>
<text x="232" y="96.5">1</text>
<text x="254.5" y="96.5">40</text>
</g>
<g font-size="1.4" fill="#008484">
<text x="234.7" y="49">36</text>
<text x="234.7" y="51.6">37</text>
<text x="249.8" y="49">GND</text>
<text x="251.4" y="51.6">21</text>
<text x="234.7" y="59.2">32</text>
<text x="234.7" y="56.6">39</text>
<text x="234.7" y="54.1">38</text>
<text x="251" y="56.6">RX</text>
<text x="251.2" y="54.1">TX</text>
<text x="251.4" y="59.2">22</text>
<text x="234.7" y="64.3">34</text>
<text x="234.7" y="61.7">33</text>
<text x="251.4" y="61.7">19</text>
<text x="251.4" y="64.3">23</text>
<text x="234.7" y="71.9">26</text>
<text x="234.7" y="69.3">25</text>
<text x="234.7" y="66.8">35</text>
<text x="251.4" y="71.9">15</text>
<text x="251.4" y="66.8">18</text>
<text x="252.2" y="69.3">5</text>
<text x="234.7" y="77">14</text>
<text x="234.7" y="74.4">27</text>
<text x="252.2" y="74.4">2</text>
<text x="252.2" y="77">0</text>
<text x="234.7" y="82">13</text>
<text x="234.7" y="79.5">12</text>
<text x="251.4" y="82">17</text>
<text x="252.2" y="79.5">4</text>
<text x="234.7" y="89.7">GND</text>
<text x="234.7" y="87.1">3V3</text>
<text x="234.7" y="84.6">RST</text>
<text x="249.8" y="89.7">GND</text>
<text x="250.5" y="87.1">3V3</text>
<text x="251.4" y="84.6">16</text>
<text x="234.7" y="94.7">VUSB</text>
<text x="234.7" y="92.2">VBAT</text>
<text x="249" y="94.7">VUSB</text>
<text x="249.1" y="92.2">VBAT</text>
<text x="234.7" y="97.3">GND</text>
<text x="249.8" y="97.3">GND</text>
</g>
<g font-size="1.1" fill="#840000">
<text x="62" y="173.9" transform="rotate(-90 62 173.9)">1</text>
<text x="59.7" y="175.3">2</text>
<text x="62" y="177.7" transform="rotate(-90 62 177.7)">3</text>
<text x="64.2" y="175.3">4</text>
</g>
</svg>
